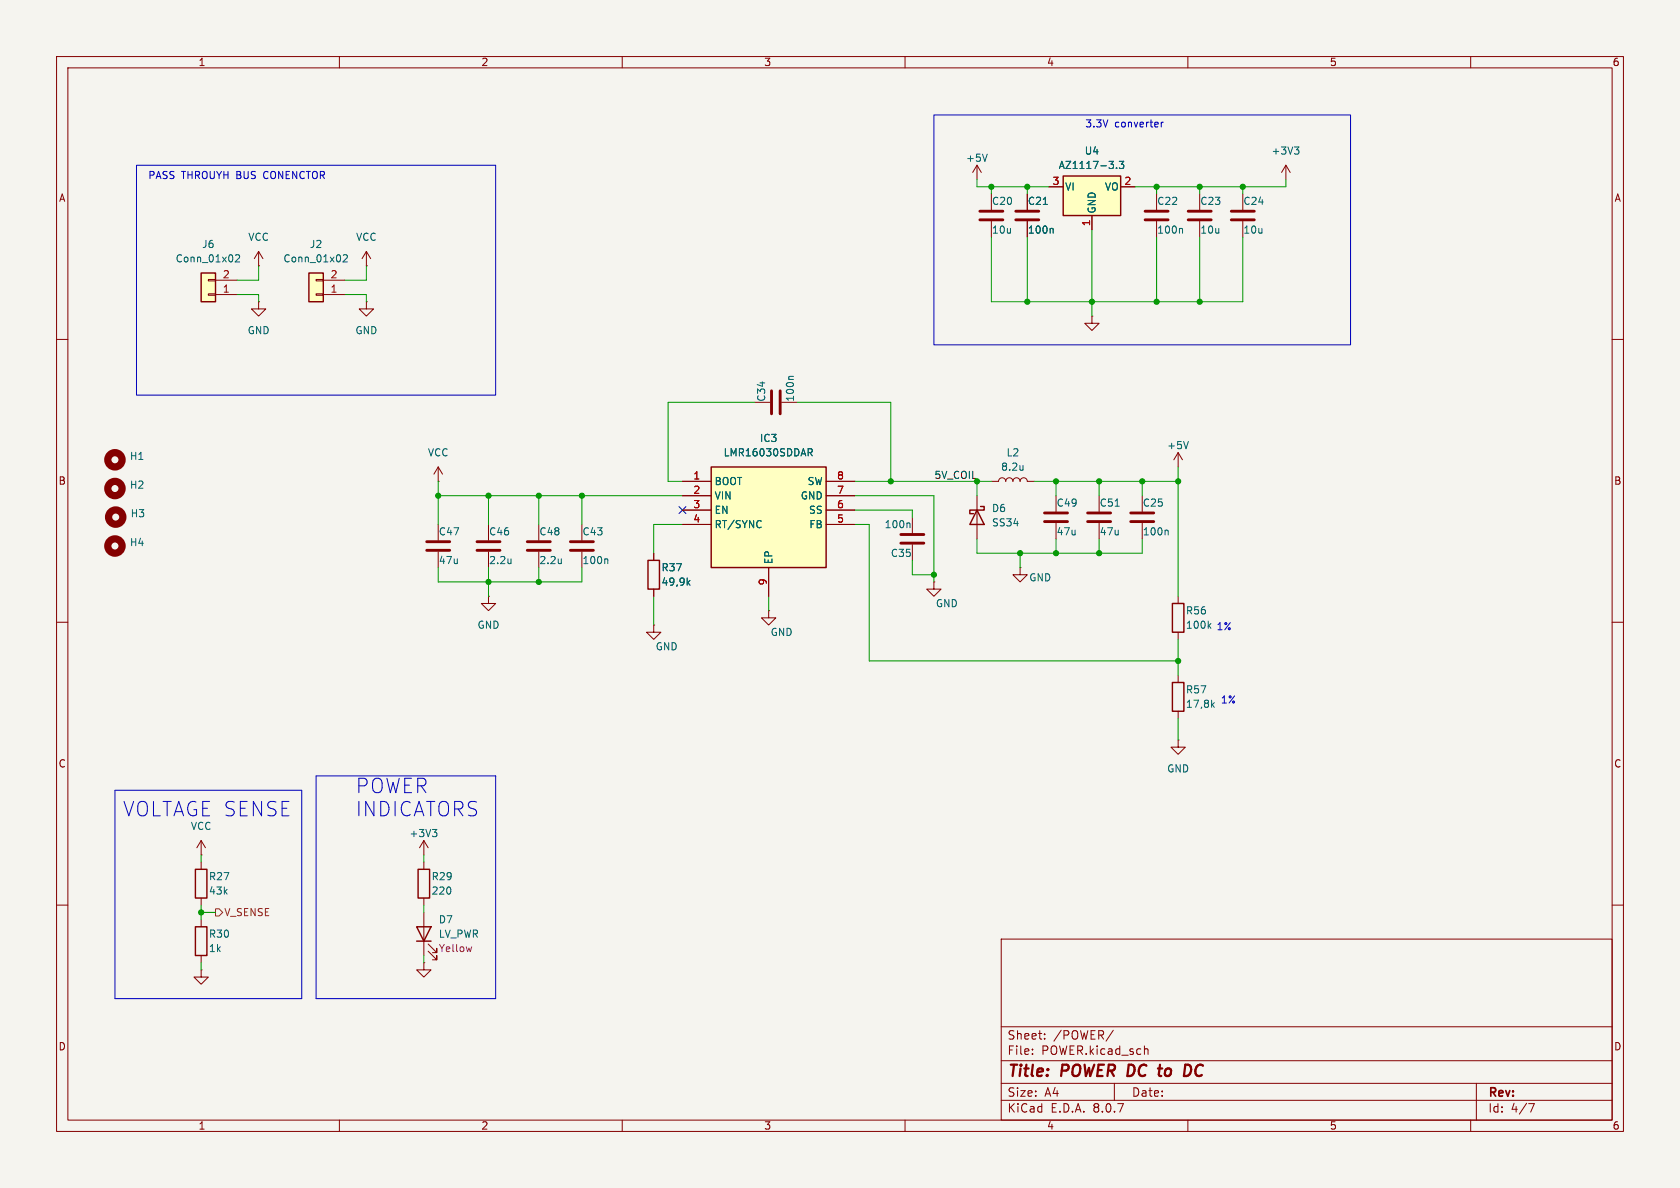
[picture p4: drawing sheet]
<svg xmlns="http://www.w3.org/2000/svg" width="297mm" height="210mm" viewBox="0 0 297 210" stroke-linecap="round" stroke-linejoin="round" font-family="sans-serif">
<path d="M0 0h297v210h-297z" fill="#f5f4ef" stroke="#f5f4ef" stroke-width=".18"/>
<g fill="none" stroke="#840000" stroke-width=".18">
<path d="M10 10h277v190h-277zM12 12h273v186h-273zM60 10v2M110 10v2M160 10v2M210 10v2M260 10v2M10 60h2M133.3 71.1h2.8M138.2 71.1h2.8M285 60h2M86.4 92.7v2.8"/>
<path d="M86.4 97.5v2.8M95.2 92.7v2.8M95.2 97.5v2.8M102.9 92.7v2.8M102.9 97.5v2.8M10 110h2M86.4 105.4v1.3h1.2l-1.2 1.3-1.3-1.3h1.3M86.4 105.4h.1M285 110h2M35.6 152.4v1.3M35.6 158.8v1.2M10 160h2"/>
<path d="M35.6 171.5v1.2h1.2l-1.2 1.3-1.3-1.3h1.3M35.6 171.5h.1M35.6 162.6v1.2M35.6 168.9v1.3M177 166h108v32h-108zM285 160h2M60 198v2M110 198v2M160 198v2M177 194.5h108M177 191.5h108M177 187.5h108"/>
<path d="M177 181.5h108M182.5 186.3v.1M182.5 185.5v.1M184.7 183.6v.1M184.7 182.8v.1M196.8 182.1l-1.3 2M197 191.5v3M202.4 185.5h.5l.1 .9M210 198v2M260 198v2M261 191.5v6.5M270.2 195.1h1l-.6 1.5"/>
</g>
<path d="M204.7 188.9h.8M210 188.2a1.11 1.11 0 0 1 .1 1.9" fill="none" stroke="#840000" stroke-width=".4"/>
<path d="M136.4 69.1v4.1M137.9 69.1v4.1M84.3 97.3h4.1M84.3 95.8h4.1M93.2 97.3h4.1M93.2 95.8h4.1M100.8 97.3h4.1M100.8 95.8h4.1" fill="none" stroke="#840000" stroke-width=".51"/>
<path d="M140.3 66.5h-.7l-.2 .2M90.3 98.8v.8M90.3 99.5v.1M99.2 98.8v.8M99.2 99.5v.1M107.3 98.8l.2 .2v.6" fill="none" stroke="#006464" stroke-width=".18"/>
<g fill="none" stroke="#840000" stroke-width="1.3">
<circle cx="20.3" cy="96.5" r="1.27"/>
<circle cx="20.3" cy="86.4" r="1.27"/>
<circle cx="20.5" cy="91.4" r="1.27"/>
</g>
<path d="M34.5 153.7h2.1v5.1h-2.1zM34.5 163.8h2.1v5.1h-2.1z" fill="none" stroke="#840000" stroke-width=".25"/>
<path d="M35.6 48.3h2.5v5h-2.5z" fill="#ffffc2"/>
<g fill="none" stroke="#840000" stroke-width=".18">
<path d="M36.8 49.4h1.3v.3h-1.3zM36.8 51.9h1.3v.3h-1.3zM38.1 52.1h3.8M38.1 49.5h3.8M45.7 47h.1M45.7 44.5l-.7 1.2M45.7 44.5v2.5M45.7 44.5l.8 1.2M115.6 97.8v1.3M115.6 110.5v1.3h1.2l-1.2 1.2-1.3-1.2h1.3M115.6 110.5h.1M115.6 104.1v1.3"/>
<path d="M208.3 130.8v1.3h1.2l-1.2 1.3-1.3-1.3h1.3M208.3 130.8h.1M35.6 151.1h.1M35.6 148.6l-.8 1.3M35.6 148.6v2.5M35.6 148.6l.7 1.3M74.9 148.6v2.5M74.9 152.4v1.3M74.9 158.8v1.2M74.9 148.6l-.7 1.3M74.9 148.6l.8 1.3M74.9 170.2v1.3h1.3l-1.3 1.2-1.2-1.2h1.2"/>
<path d="M74.9 170.2h.1M74.9 161.3v7.6M75.7 168.1l1.5 1.6v-.8v.8h-.7M75.7 166.9l1.5 1.5v-.8v.8h-.7"/>
</g>
<path d="M35.6 48.3h2.5v5h-2.5zM114.6 99.1h2v5h-2zM73.9 153.7h2v5.1h-2zM73.7 163.8h2.5l-1.3 2.6zM73.7 166.4h2.5" fill="none" stroke="#840000" stroke-width=".25"/>
<path d="M41.6 45.2l.5-.2 .3 .4-.8 .9h.8M121.6 103l.4 .4M122 102.6l-.5 .5M76.4 146.6h.8l-.4 .5M77 147.1l.2 .3v.3l-.2 .2" fill="none" stroke="#006464" stroke-width=".18"/>
<path d="M83.4 167.4l-.3 .8" fill="none" stroke="#840084" stroke-width=".18"/>
<path d="M125.7 82.6h20.3v17.7h-20.3z" fill="#ffffc2"/>
<path d="M125.7 82.6h20.3v17.7h-20.3z" fill="none" stroke="#840000" stroke-width=".25"/>
<g fill="none" stroke="#840000" stroke-width=".18">
<path d="M172.7 29.2l-.7 1.3M172.7 29.2v2.6M172.7 29.2l.8 1.3M175.3 34.3v2.8M175.3 39.1v2.8M181.6 34.3v2.8M181.6 39.1v2.8M120.6 85.1h5.1M120.6 87.6h5.1M120.6 90.2h5.1M120.6 92.7h5.1M146 85.1h5.1"/>
<path d="M146 87.6h5.1M146 90.2h5.1M146 92.7h5.1M135.9 108v1.2h1.3l-1.3 1.3-1.3-1.3h1.3M135.9 108h.1M135.9 100.3v5.1"/>
</g>
<path d="M174.5 27.2l-.4 1.3M184.4 36.1h.8M186 40.4l.2 .2v.6M142.9 79.3h.5l.2 .3-.1 .3-.6 .1M143.2 80l.4 .6M134.5 92.1h.1M134.6 93.2h-.1" fill="none" stroke="#006464" stroke-width=".18"/>
<path d="M173.2 38.9h4.1M173.2 37.3h4.1M179.6 38.9h4M179.6 37.3h4" fill="none" stroke="#840000" stroke-width=".51"/>
<path d="M188 31.1h10.1v7h-10.1z" fill="#ffffc2"/>
<path d="M188 31.1h10.1v7h-10.1zM172.7 90.2l1.3 2.5h-2.6zM173.4 89.5h.6v.7h-2.6v.6h.7M207.3 106.7h2v5.1h-2zM207.3 120.7h2v5h-2z" fill="none" stroke="#840000" stroke-width=".25"/>
<g fill="none" stroke="#840000" stroke-width=".18">
<path d="M185.4 33h2.6M193 38.1v2.5M198.1 33h2.6M204.5 34.3v2.8M204.5 39.1v2.8M212.1 34.3v2.8M212.1 39.1v2.8M219.7 34.3v2.8M219.7 39.1v2.8M227.3 29.2l-.7 1.3M227.3 29.2v2.6M227.3 29.2l.8 1.3"/>
<path d="M45.7 53.3v1.3h1.3l-1.3 1.3-1.3-1.3h1.3M45.7 53.3h.1M64.8 53.3v1.3h1.2l-1.2 1.3-1.3-1.3h1.3M64.8 53.3h.1M64.8 47h.1M64.8 44.5l-.8 1.2M64.8 44.5v2.5M64.8 44.5l.7 1.2M193 55.9v1.3h1.3l-1.3 1.2-1.2-1.2h1.2M193 55.9h.1M77.5 85.1h.1M77.5 82.6l-.8 1.2"/>
<path d="M77.5 82.6v2.5M77.5 92.7v2.8M77.5 97.5v2.8M77.5 82.6l.7 1.2M161.3 91.4v2.8M161.3 96.3v2.8M172.7 87.6v7.7M175.3 85.1h1.2a.64 .64 0 0 1 .7-.6 .64 .64 0 0 1 .6 .6 .64 .64 0 0 1 .6-.6 .64 .64 0 0 1 .7 .6 .64 .64 0 0 1 .6-.6 .64 .64 0 0 1 .6 .6 .64 .64 0 0 1 .7-.6 .64 .64 0 0 1 .6 .6h1.3M186.7 87.6v2.8M186.7 92.5v2.8M194.3 87.6v2.8M194.3 92.5v2.8"/>
<path d="M201.9 87.6v2.8M201.9 92.5v2.8M208.3 80v2.6M208.3 80l-.8 1.3M208.3 80l.7 1.3M165.1 102.9v1.2h1.3l-1.3 1.3-1.3-1.3h1.3M165.1 102.9h.1M180.3 100.3v1.3h1.3l-1.3 1.3-1.2-1.3h1.2M180.3 100.3h.1M208.3 105.4v1.3M208.3 111.8v1.2M208.3 119.4v1.3"/>
<path d="M208.3 125.7v1.3"/>
</g>
<g fill="none" stroke="#006464" stroke-width=".18">
<path d="M197.4 29.7v.1M197.9 28.5h.8l-.5 .5 .4 .1v.6l-.2 .1-.5-.1M228.8 26h.8l-.4 .5M229.4 26.5l.2 .2v.3l-.2 .2M208.9 40.4l.2 .2v.6M210.1 78l-.4 1.3M160.7 92.4l.2 .2v.7M180.9 82.3v.8M180.9 83l-.1 .1M197.1 89.5h.8M206.3 93.7l.2 .2v.7M213.7 110.6l.4 .5"/>
<path d="M214.1 110.2l-.5 .5M214.3 124.6l.4 .4M214.7 124.2l-.5 .5"/>
</g>
<g fill="none" stroke="#840000" stroke-width=".51">
<path d="M202.4 38.9h4.1M202.4 37.3h4.1M210.1 38.9h4M210.1 37.3h4M217.7 38.9h4M217.7 37.3h4M75.4 97.3h4.1M75.4 95.8h4.1M159.3 94.5h4M159.3 96h4M184.7 92.2h4M184.7 90.7h4"/>
<path d="M192.3 92.2h4M192.3 90.7h4M199.9 92.2h4.1M199.9 90.7h4.1"/>
</g>
<circle cx="20.3" cy="81.3" r="1.27" fill="none" stroke="#840000" stroke-width="1.3"/>
<path d="M54.6 48.3h2.5v5h-2.5z" fill="#ffffc2"/>
<g fill="none" stroke="#840000" stroke-width=".18">
<path d="M181.6 34.3v2.8M181.6 39.1v2.8M185.4 33h2.6M193 38.1v2.5M198.1 33h2.6M55.9 49.4h1.2v.3h-1.2zM55.9 51.9h1.2v.3h-1.2zM57.1 52.1h3.9M57.1 49.5h3.9M115.6 97.8v1.3M120.6 85.1h5.1M120.6 87.6h5.1"/>
<path d="M120.6 90.2h5.1M120.6 92.7h5.1M146 85.1h5.1M146 87.6h5.1M146 90.2h5.1M146 92.7h5.1M115.6 104.1v1.3M135.9 100.3v5.1"/>
</g>
<path d="M54.6 48.3h2.5v5h-2.5z" fill="none" stroke="#840000" stroke-width=".25"/>
<path d="M184.4 36.1h.8M197.4 29.7v.1M197.9 28.5h.8l-.5 .5 .4 .1v.6l-.2 .1-.5-.1M60.7 45.2l.5-.2 .2 .4-.8 .9h.8M186 40.4l.2 .2v.6M142.9 79.3h.5l.2 .3-.1 .3-.6 .1M143.2 80l.4 .6M134.5 92.1h.1M134.6 93.2h-.1M121.6 103l.4 .4M122 102.6l-.5 .5" fill="none" stroke="#006464" stroke-width=".18"/>
<path d="M38.1 160.7h.6l.7 .6-.7 .6h-.6z" fill="none" stroke="#725600" stroke-width=".18"/>
<path d="M24.1 29.2h63.5v40.7h-63.5zM165.1 20.3h73.7v40.7h-73.7zM205.3 21.6v.8M205.7 21.6l-.4 .2M20.3 139.7h33v36.8h-33zM55.9 137.2h31.7v39.3h-31.7z" fill="none" stroke="#0000c2" stroke-width=".18"/>
<g fill="none" stroke="#009600" stroke-width=".18">
<path d="M172.7 31.8v1.2h12.7M175.3 33v1.3M181.6 33v1.3M204.5 33v1.3M212.1 33v1.3M219.7 33v1.3M227.3 31.8v1.2h-26.6M41.9 52.1h3.8v1.2M45.7 47v2.5h-3.8M61 52.1h3.8v1.2M64.8 47v2.5h-3.8M175.3 41.9v11.4h44.4v-11.4"/>
<path d="M181.6 41.9v11.4M193 40.6v15.3M204.5 41.9v11.4M212.1 41.9v11.4M133.3 71.1h-15.2v14h2.5M141 71.1h16.5v14M77.5 87.6h43.1M77.5 85.1v7.6M86.4 87.6v5.1M95.2 87.6v5.1M102.9 87.6v5.1M120.6 92.7h-5v5.1"/>
<path d="M151.1 85.1h24.2M151.1 87.6h14v15.3M151.1 92.7h2.6v24.1h54.6M151.1 90.2h10.2v1.2M161.3 99.1v2.5h3.8M172.7 95.3v2.5h29.2v-2.5M172.7 85.1v2.5M180.3 97.8v2.5M182.9 85.1h25.4M186.7 85.1v2.5M186.7 95.3v2.5M194.3 85.1v2.5"/>
<path d="M194.3 95.3v2.5M201.9 85.1v2.5M208.3 82.6v22.8M77.5 100.3v2.6h25.4v-2.6M86.4 100.3v5.1M95.2 100.3v2.6M115.6 105.4v5.1M135.9 105.4v2.6M208.3 113v6.4M208.3 127v3.8M35.6 151.1v1.3M74.9 151.1v1.3"/>
<path d="M35.6 160v2.6M35.6 170.2v1.3M35.6 161.3h2.5M74.9 160v1.3M74.9 168.9v1.3"/>
</g>
<path d="M120 89.6l1.3 1.2M121.3 89.6l-1.3 1.2" fill="none" stroke="#000084" stroke-width=".18"/>
<g fill="#009600" stroke="#009600" stroke-width=".18">
<circle cx="165.1" cy="101.6" r=".46"/>
<circle cx="180.3" cy="97.8" r=".46"/>
<circle cx="172.7" cy="85.1" r=".46"/>
<circle cx="186.7" cy="85.1" r=".46"/>
<circle cx="95.2" cy="102.9" r=".46"/>
<circle cx="86.4" cy="87.6" r=".46"/>
<circle cx="102.9" cy="87.6" r=".46"/>
<circle cx="95.2" cy="87.6" r=".46"/>
<circle cx="157.5" cy="85.1" r=".46"/>
<circle cx="181.6" cy="53.3" r=".46"/>
<circle cx="181.6" cy="33" r=".46"/>
<circle cx="175.3" cy="33" r=".46"/>
<circle cx="212.1" cy="33" r=".46"/>
<circle cx="219.7" cy="33" r=".46"/>
<circle cx="204.5" cy="53.3" r=".46"/>
<circle cx="212.1" cy="53.3" r=".46"/>
<circle cx="193" cy="53.3" r=".46"/>
<circle cx="204.5" cy="33" r=".46"/>
<circle cx="77.5" cy="87.6" r=".46"/>
<circle cx="86.4" cy="102.9" r=".46"/>
<circle cx="35.6" cy="161.3" r=".46"/>
<circle cx="194.3" cy="97.8" r=".46"/>
<circle cx="186.7" cy="97.8" r=".46"/>
<circle cx="194.3" cy="85.1" r=".46"/>
<circle cx="201.9" cy="85.1" r=".46"/>
<circle cx="208.3" cy="85.1" r=".46"/>
<circle cx="208.3" cy="116.8" r=".46"/>
</g>
<g font-size="3.5" fill="#0000c2">
<text x="62.7" y="140.4">POWER</text>
<text x="21.6" y="144.5">VOLTAGE SENSE</text>
<text x="62.7" y="144.5">INDICATORS</text>
</g>
<g font-size="2.8" fill="#840000">
<text x="178" y="190.9">Title:</text>
<text x="187.7" y="190.9">POWER DC</text>
<text x="206.5" y="190.9">to</text>
<text x="211.8" y="190.9">DC</text>
</g>
<g font-size="2.1" fill="#840000">
<text x="178" y="184">Sheet:</text>
<text x="186.2" y="184">/POWER/</text>
<text x="178" y="186.7">File:</text>
<text x="184.1" y="186.7">POWER.kicad_sch</text>
<text x="178" y="196.9">KiCad</text>
<text x="178" y="194.1">Size:</text>
<text x="184.7" y="194.1">A4</text>
<text x="185.7" y="196.9">E.D.A.</text>
<text x="193.3" y="196.9">8.0.7</text>
<text x="200" y="194.1">Date:</text>
<text x="263" y="194.3">Rev:</text>
<text x="263" y="196.9">Id:</text>
<text x="267.1" y="196.9">4/7</text>
</g>
<g font-size="1.8" fill="#840000">
<text x="35" y="11.9">1</text>
<text x="85" y="11.9">2</text>
<text x="135" y="11.9">3</text>
<text x="185" y="11.9">4</text>
<text x="235" y="11.9">5</text>
<text x="285" y="11.9">6</text>
<text x="10.3" y="35.9">A</text>
<text x="285.3" y="35.9">A</text>
<text x="10.3" y="85.9">B</text>
<text x="285.3" y="85.9">B</text>
<text x="10.3" y="135.9">C</text>
<text x="285.3" y="135.9">C</text>
<text x="10.3" y="185.9">D</text>
<text x="285.3" y="185.9">D</text>
<text x="35" y="199.9">1</text>
<text x="85" y="199.9">2</text>
<text x="135" y="199.9">3</text>
<text x="185" y="199.9">4</text>
<text x="235" y="199.9">5</text>
<text x="285" y="199.9">6</text>
</g>
<g font-size="1.8" fill="#0000c2">
<text x="191.8" y="22.6">3.3V</text>
<text x="197.1" y="22.6">converter</text>
<text x="26.1" y="31.9">PASS THROUYH BUS</text>
<text x="46.9" y="31.9">CONENCTOR</text>
<text x="215" y="111.6">1%</text>
<text x="215.7" y="124.6">1%</text>
</g>
<g font-size="1.8" fill="#006464">
<text x="170.7" y="28.8">+5V</text>
<text x="191.7" y="27.5">U4</text>
<text x="224.7" y="27.5">+3V3</text>
<text x="187.1" y="30.1">AZ1117-3.3</text>
<text x="188.2" y="33.9">VI</text>
<text x="195.2" y="33.9">VO</text>
<text x="175.3" y="36.4">C20</text>
<text x="175.3" y="41.5">10u</text>
<text x="181.6" y="41.5">100n</text>
<text x="181.6" y="36.4">C21</text>
<text x="193.9" y="37.8" transform="rotate(-90 193.9 37.8)">GND</text>
<text x="204.5" y="41.5">100n</text>
<text x="204.5" y="36.4">C22</text>
<text x="212.1" y="36.4">C23</text>
<text x="212.1" y="41.5">10u</text>
<text x="219.7" y="36.4">C24</text>
<text x="219.7" y="41.5">10u</text>
<text x="31" y="46.6">Conn_01x02</text>
<text x="35.6" y="44">J6</text>
<text x="43.8" y="42.8">VCC</text>
<text x="50" y="46.6">Conn_01x02</text>
<text x="54.7" y="44">J2</text>
<text x="62.9" y="42.8">VCC</text>
<text x="43.7" y="59.3">GND</text>
<text x="62.7" y="59.3">GND</text>
<text x="135.5" y="71.1" transform="rotate(-90 135.5 71.1)">C34</text>
<text x="140.6" y="71.1" transform="rotate(-90 140.6 71.1)">100n</text>
<text x="22.9" y="81.5">H1</text>
<text x="75.6" y="80.9">VCC</text>
<text x="127.8" y="80.9">LMR16030SDDAR</text>
<text x="134.2" y="78.3">IC3</text>
<text x="176.9" y="83.4">8.2u</text>
<text x="177.8" y="80.9">L2</text>
<text x="206.2" y="79.6">+5V</text>
<text x="22.9" y="86.6">H2</text>
<text x="126.2" y="86">BOOT</text>
<text x="126.2" y="88.5">VIN</text>
<text x="141.5" y="88.5">GND</text>
<text x="142.7" y="86">SW</text>
<text x="186.7" y="89.8">C49</text>
<text x="194.3" y="89.8">C51</text>
<text x="201.9" y="89.8">C25</text>
<text x="23" y="91.6">H3</text>
<text x="77.5" y="94.8">C47</text>
<text x="86.4" y="94.8">C46</text>
<text x="95.3" y="94.8">C48</text>
<text x="102.9" y="94.8">C43</text>
<text x="126.2" y="91">EN</text>
<text x="126.2" y="93.6">RT/SYNC</text>
<text x="142.9" y="91">SS</text>
<text x="143" y="93.6">FB</text>
<text x="156.3" y="93.6">100n</text>
<text x="175.3" y="90.7">D6</text>
<text x="175.3" y="93.3">SS34</text>
<text x="186.7" y="94.8">47u</text>
<text x="194.3" y="94.8">47u</text>
<text x="201.9" y="94.8">100n</text>
<text x="22.9" y="96.7">H4</text>
<text x="77.5" y="99.9">47u</text>
<text x="86.4" y="99.9">2.2u</text>
<text x="95.3" y="99.9">2.2u</text>
<text x="102.9" y="99.9">100n</text>
<text x="116.8" y="101.2">R37</text>
<text x="136.8" y="99.8" transform="rotate(-90 136.8 99.8)">EP</text>
<text x="157.4" y="98.7">C35</text>
<text x="116.8" y="103.7">49,9k</text>
<text x="165.3" y="107.5">GND</text>
<text x="181.9" y="103">GND</text>
<text x="84.3" y="111.4">GND</text>
<text x="136.1" y="112.6">GND</text>
<text x="209.6" y="108.8">R56</text>
<text x="209.6" y="111.4">100k</text>
<text x="115.8" y="115.2">GND</text>
<text x="209.6" y="122.8">R57</text>
<text x="209.6" y="125.3">17,8k</text>
<text x="206.2" y="136.8">GND</text>
<text x="33.6" y="146.9">VCC</text>
<text x="72.3" y="148.2">+3V3</text>
<text x="36.8" y="155.8">R27</text>
<text x="76.2" y="155.8">R29</text>
<text x="36.8" y="158.3">43k</text>
<text x="76.2" y="158.3">220</text>
<text x="36.8" y="166">R30</text>
<text x="77.5" y="163.4">D7</text>
<text x="77.5" y="166">LV_PWR</text>
<text x="36.8" y="168.5">1k</text>
</g>
<g font-size="1.8" fill="#a90000">
<text x="186" y="32.8">3</text>
<text x="198.7" y="32.8">2</text>
<text x="192.8" y="40.1" transform="rotate(-90 192.8 40.1)">1</text>
<text x="39.3" y="51.8">1</text>
<text x="39.3" y="49.3">2</text>
<text x="58.3" y="51.8">1</text>
<text x="58.3" y="49.3">2</text>
<text x="122.5" y="84.8">1</text>
<text x="122.5" y="87.4">2</text>
<text x="122.5" y="89.9">3</text>
<text x="147.9" y="89.9">6</text>
<text x="147.9" y="87.4">7</text>
<text x="147.9" y="84.8">8</text>
<text x="122.5" y="92.5">4</text>
<text x="147.9" y="92.5">5</text>
<text x="135.6" y="103.6" transform="rotate(-90 135.6 103.6)">9</text>
</g>
<text font-size="1.8" fill="#0f0f0f" x="165.1" y="84.7">5V_COIL</text>
<text font-size="1.8" fill="#725600" x="39.6" y="162.2">V_SENSE</text>
<text font-size="1.8" fill="#840084" x="77.5" y="168.5">Yellow</text>
</svg>
